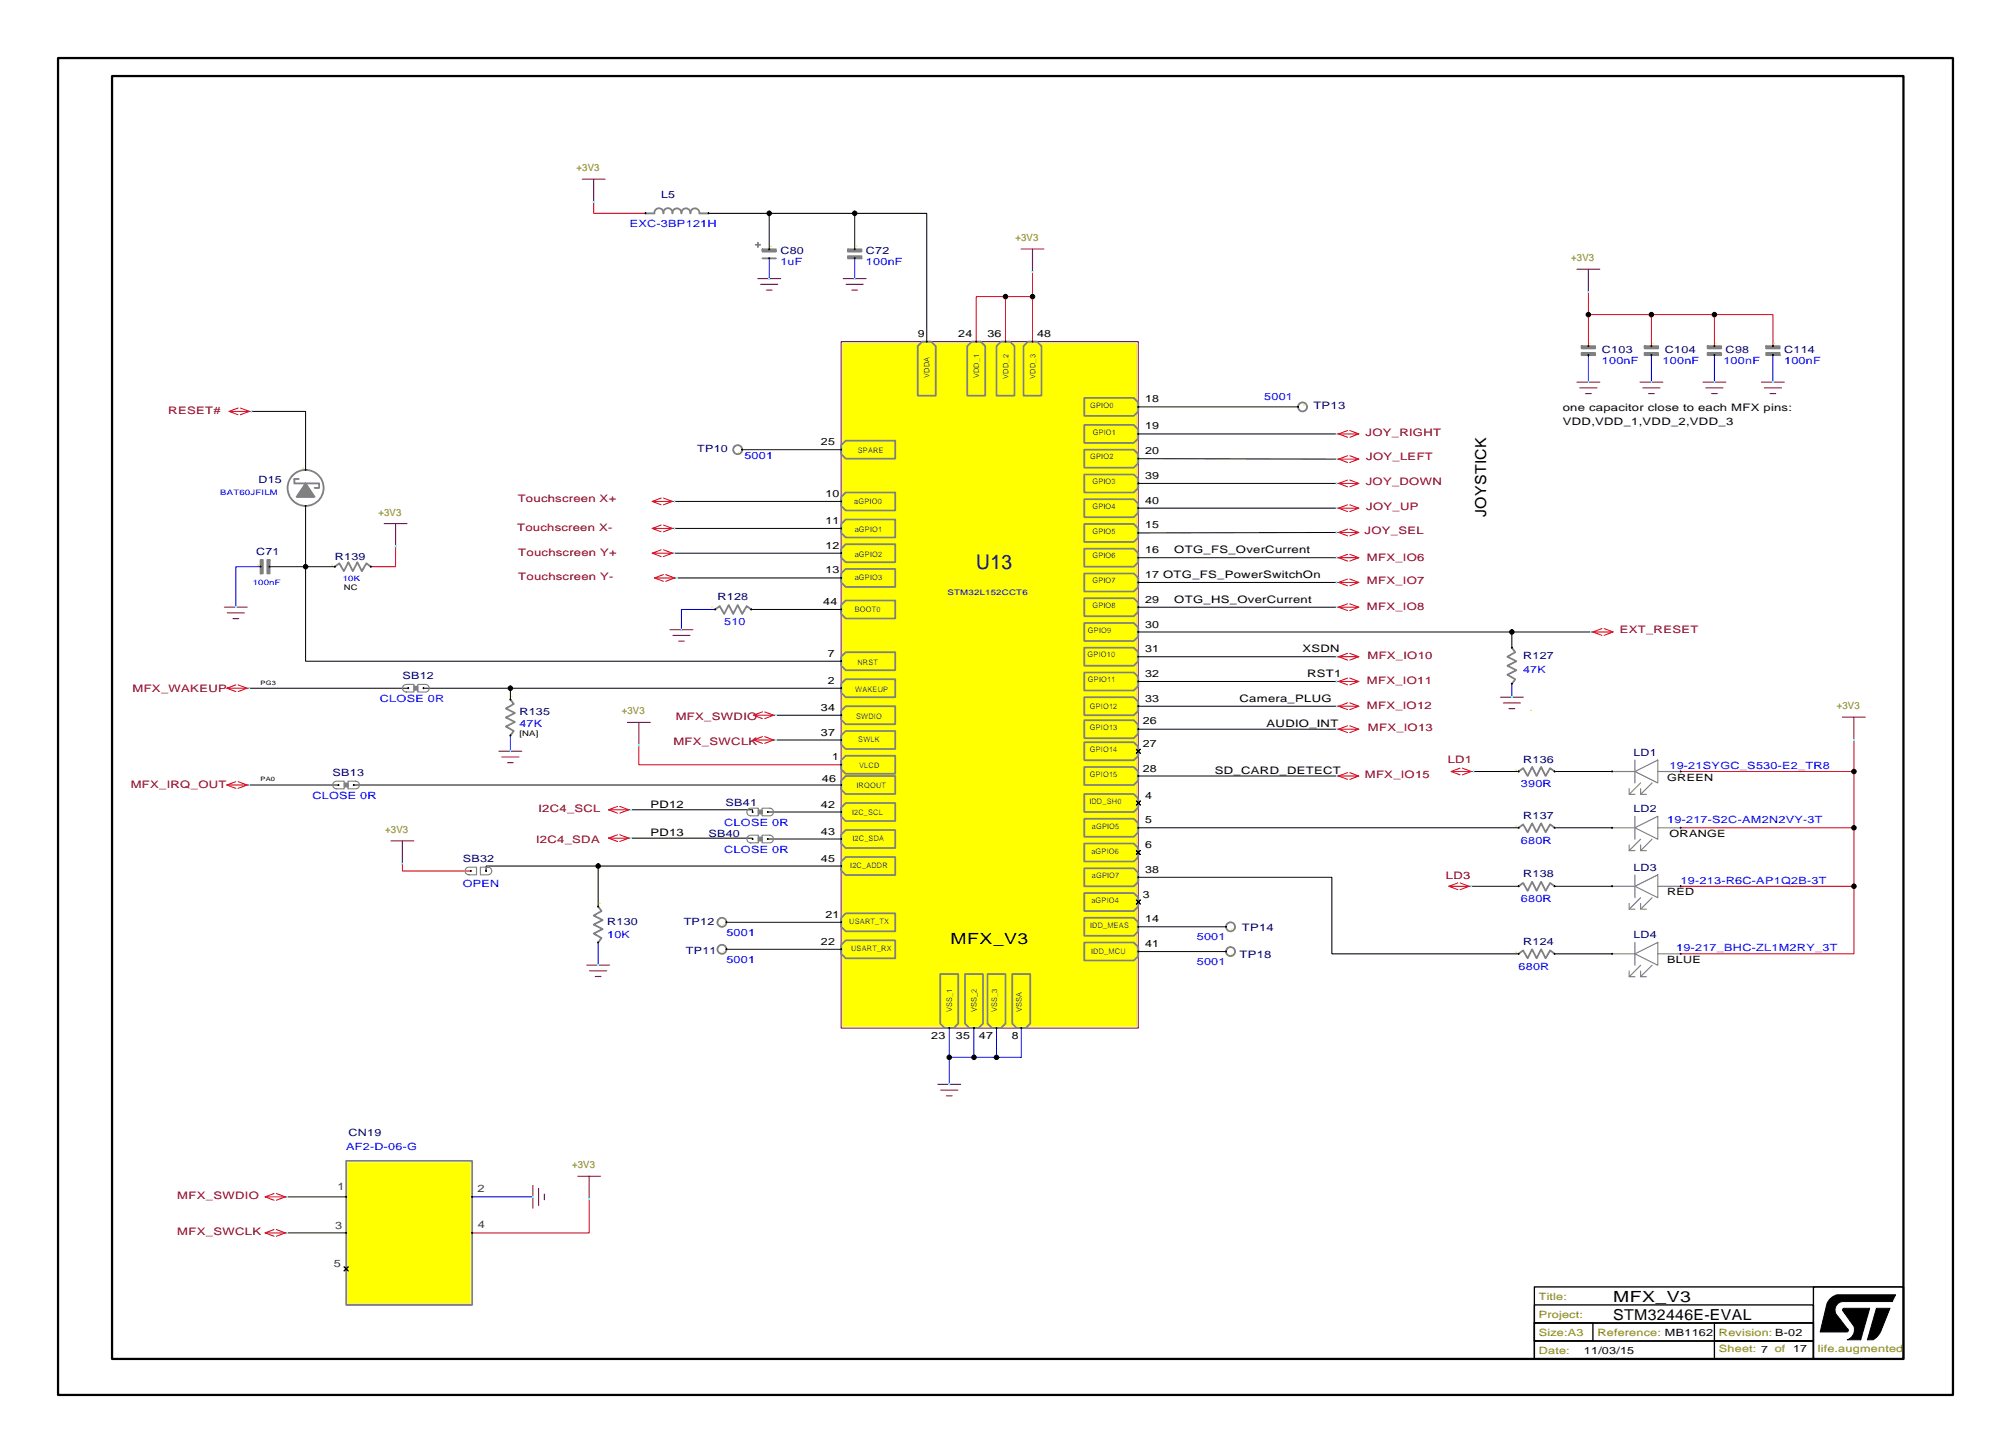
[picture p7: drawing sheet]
<svg xmlns="http://www.w3.org/2000/svg" width="447mm" height="323mm" viewBox="0 0 447 323" stroke-linecap="round" stroke-linejoin="round" font-family="sans-serif">
<g fill="none" stroke="#000" stroke-width=".22">
<path d="M157.4 47.4h32.5M170.9 47.4v8M189.9 47.4h16v28.5M189.9 47.4v8M55.9 91.4h12v13M164.9 99.9h22M252.9 90.4h35.5M252.9 96.4h44M67.9 112.4v34.5h119M149.9 117.4h37M149.9 111.4h37M252.9 112.9h44"/>
<path d="M252.9 101.9l44 .1M252.9 107.4h44M296.9 118.3l-44 .1M59.9 125.9h14.5M149.9 122.9h37M150.4 128.4h36.5M166.9 135.4h20M252.9 134.9h44M252.9 129.4h44M252.9 123.9h44M55.4 152.9h35.3M94.1 152.9h19.3"/>
<path d="M172.4 158.9h14.5M186.9 152.9h-73.5v2.5M252.9 156.9h44M252.9 140.4h100.5M252.9 145.9h44M252.9 151.4h44M335.9 140.4v3.5M55.4 174.4h19.8M78.6 174.4h108.3M140.2 179.9h27v.5M172.4 164.4h14.5M252.4 177.9l.5 .5 .4-.5-.4 .5 .4 .4-.4-.4-.5 .4 .5-.4z"/>
<path d="M252.4 166.4l.5 .5 .4-.5-.4 .5 .4 .4-.4-.4-.5 .4 .5-.4zM252.9 172.4h44M252.9 162h44M327.4 171.4h10M345.4 171.4h12.8M132.9 192.4h-24.9v1.1M140.2 186.2h27v.2M170.6 186.4h16.3M170.6 180.4h16.3M186.9 192.4h-54v9M252.4 188.9l.5 .5 .4-.5-.4 .5 .4 .4-.4-.4-.5 .4 .5-.4zM252.4 199.9l.5 .5 .4-.5-.4 .5 .4 .4-.4-.4-.5 .4 .5-.4z"/>
<path d="M252.9 194.9h43v17h41.5M252.9 183.9h84.5M326.9 196.9h10.5M345.4 196.9h12.8M345.4 183.9h12.8M161.4 204.9h25.5M161.4 210.9h25.5M252.9 205.9h19.5M252.9 211.4h19.5M345.4 211.9h12.8M63.9 273.9h13M63.9 265.9h13"/>
<path d="M76.4 281.4l.5 .5 .4-.5-.4 .5 .4 .4-.4-.4-.5 .4 .5-.4z"/>
</g>
<g fill="none" stroke="#f00" stroke-width=".22">
<path d="M131.9 44.9v2.5h11.5M223.4 65.9h-6.5v10M223.4 65.9h6M223.4 65.9v10M229.4 60.4v15.5M352.9 64.9v12M352.9 69.9h28M366.9 69.9v7M380.9 69.9h13v7M380.9 69.9v7M50.9 91.4l2 .7M52.9 90.6l-2 .8h5"/>
<path d="M53.4 90.6l2 .8-2 .7M296.9 96.4h5l-2 .7M299.4 95.6l-2 .8 2 .7M299.9 95.6l2 .8M144.9 111.4l2 .7M144.9 117.4l2 .7M146.9 110.6l-2 .8h5M146.9 116.6l-2 .8h5M147.4 110.6l2 .8-2 .7M147.4 116.6l2 .8-2 .7M296.9 112.9h5l-2 .7M296.9 118.3h5l-2 .7"/>
<path d="M296.9 107.4h5l-2 .7M296.9 102h5l-2 .7M299.4 112.1l-2 .8 2 .7M299.4 117.5l-2 .8 2 .7M299.4 106.6l-2 .8 2 .7M299.4 101.2l-2 .8 2 .7M299.9 112.1l2 .8M299.9 117.5l2 .8M299.9 106.6l2 .8M299.9 101.2l2 .8M87.9 121.4v4.5h-5.5M144.9 122.9l2 .7"/>
<path d="M145.4 128.4l2 .7M146.9 122.1l-2 .8h5M147.4 127.6l-2 .8h5M147.4 122.1l2 .8-2 .7M147.9 127.6l2 .8-2 .7M296.9 123.9h5l-2 .7M296.9 129.4h5l-2 .7M296.9 134.9h5l-2 .7M299.4 123.1l-2 .8 2 .7M299.4 128.6l-2 .8 2 .7M299.4 134.1l-2 .8 2 .7M299.9 123.1l2 .8"/>
<path d="M299.9 128.6l2 .8M299.9 134.1l2 .8M355.9 139.6l-2 .8 2 .7M356.4 139.6l2 .8M50.4 152.9l2 .7M52.4 152.1l-2 .8h5M52.9 152.1l2 .8-2 .7M167.4 158.9l2 .7M169.4 158.1l-2 .8h5M169.9 158.1l2 .8-2 .7M296.9 156.9h5l-2 .7M296.9 145.9h5l-2 .7"/>
<path d="M296.9 151.4h5l-2 .7M299.4 156.1l-2 .8 2 .7M299.4 145.1l-2 .8 2 .7M299.4 150.6l-2 .8 2 .7M299.9 156.1l2 .8M299.9 145.1l2 .8M299.9 150.6l2 .8M353.4 140.4h5l-2 .7M50.4 174.4l2 .7M52.4 173.6l-2 .8h5M52.9 173.6l2 .8-2 .7M135.2 179.9l2 .7"/>
<path d="M137.2 179.1l-2 .8h5M137.7 179.1l2 .8-2 .7M141.9 165.6v4.3h45M167.4 164.4l2 .7M169.4 163.6l-2 .8h5M169.9 163.6l2 .8-2 .7M296.9 162h5l-2 .7M296.9 172.4h5l-2 .7M299.4 161.2l-2 .8 2 .7M299.4 171.6l-2 .8 2 .7M299.9 161.2l2 .8M299.9 171.6l2 .8"/>
<path d="M322.4 171.4l2 .7M324.4 170.6l-2 .8h5M324.9 170.6l2 .8-2 .7M373.4 171.4h38.5M411.9 164.4v19.5M89.4 191.9v1.6h15.2M135.2 186.2l2 .7M137.2 185.4l-2 .8h5M137.7 185.4l2 .8-2 .7M321.9 196.9l2 .7M323.9 196.1l-2 .8h5M324.4 196.1l2 .8-2 .7"/>
<path d="M373.4 196.9h38.5M373.4 183.9h38.5M411.9 196.9v15h-38.5M411.9 183.9v13M58.9 273.9l2 .7M58.9 265.9l2 .7M60.9 273.1l-2 .8h5M60.9 265.1l-2 .8h5M61.4 273.1l2 .8-2 .7M61.4 265.1l2 .8-2 .7M130.9 266.4v7.5h-26"/>
</g>
<g fill="none" stroke="#00f" stroke-width=".22">
<path d="M170.9 57.4v4.5M189.9 57.4v4.5M352.9 78.9v6M366.9 78.9v6M380.9 78.9v6M393.9 78.9v6M57.9 125.9h-5.5v9M158.9 135.4h-7.5v4.5M335.9 151.9v3M113.4 163.4v3.5M132.9 209.4v5M210.9 234.9h10.5"/>
<path d="M210.9 228.4v12.5M216.4 228.4v6.5M221.4 228.4v6.5M226.9 228.4v6.5h-5.5M104.9 265.9h13.5"/>
</g>
<g fill="none" stroke="#800080" stroke-width=".25">
<path d="M129.4 39.8h5M131.9 39.8v5.1M226.9 55.3h5M229.4 55.3v5.1M350.4 59.8h5M352.9 59.8v5.1M168.4 61.9h5M169 63.2h3.8M170.3 64.4h1.2M186.9 75.9h66v152.5h-66zM187.4 61.9h5M188 63.2h3.8"/>
<path d="M189.3 64.4h1.2M350.4 84.9h5M351 86.2h3.8M352.3 87.4h1.2M364.4 84.9h5M365 86.2h3.8M366.3 87.4h1.2M378.4 84.9h5M379 86.2h3.8M380.3 87.4h1.2M391.4 84.9h5M392 86.2h3.8"/>
<path d="M393.3 87.4h1.2M85.4 116.3h5M87.9 116.3v5.1M49.9 134.9h5M50.5 136.2h3.8M51.8 137.4h1.2M148.9 139.9h5M149.5 141.2h3.8M150.8 142.4h1.2M333.4 154.9h5M334 156.2h3.8M335.3 157.4h1.2"/>
<path d="M409.4 159.3h5M411.9 159.3v5.1M110.9 166.9h5M111.5 168.2h3.8M112.8 169.4h1.2M139.4 160.5h5.1M141.9 160.5v5.1M86.9 186.8h5M89.4 186.8v5.1M130.4 214.4h5M131 215.7h3.8M132.3 216.9h1.2"/>
<path d="M208.4 240.9h5M209 242.2h3.8M210.3 243.4h1.2M118.4 263.4v5M119.7 264v3.8M120.9 265.3v1.2M128.4 261.3h5M130.9 261.3v5.1"/>
</g>
<g fill="#ff0" stroke="#ff0" stroke-width=".38">
<path d="M187.4 76.4h65v151.5h-65z" fill-rule="evenodd"/>
<path d="M77.4 258.4h27v31h-27z" fill-rule="evenodd"/>
</g>
<g fill="#000" stroke="#000" stroke-width=".22">
<path d="M409.5 290.7l5.9-.1-2 7h-3a2.37 2.37 0 0 0 1.5-3l-2.5-3.5z" fill-rule="evenodd"/>
<path d="M416.9 290.6h3l-2 5-.5 1a2.34 2.34 0 0 1-2.5 1z" fill-rule="evenodd"/>
<path d="M406.8 288.4l1.3-.8h13l-.7 1.5h-11a1.88 1.88 0 0 0-1.5 2.8l2.5 3.2a.4 .4 0 0 1 .3 .4 .4 .4 0 0 1-.3 .4h-6l1.5-6.3z" fill-rule="evenodd"/>
<circle cx="143.4" cy="47.4" r=".1"/>
<circle cx="157.4" cy="47.4" r=".1"/>
<circle cx="170.9" cy="55.4" r=".1"/>
<circle cx="170.9" cy="57.4" r=".1"/>
<circle cx="170.9" cy="47.4" r=".5"/>
<circle cx="189.9" cy="55.4" r=".1"/>
<circle cx="189.9" cy="47.4" r=".5"/>
<circle cx="189.9" cy="57.4" r=".1"/>
<circle cx="205.9" cy="75.9" r=".1"/>
<circle cx="216.9" cy="75.9" r=".1"/>
<circle cx="223.4" cy="65.9" r=".5"/>
<circle cx="223.4" cy="75.9" r=".1"/>
<circle cx="229.4" cy="75.9" r=".1"/>
<circle cx="229.4" cy="65.9" r=".5"/>
<circle cx="352.9" cy="69.9" r=".5"/>
<circle cx="352.9" cy="78.9" r=".1"/>
<circle cx="352.9" cy="76.9" r=".1"/>
<circle cx="366.9" cy="69.9" r=".5"/>
<circle cx="366.9" cy="78.9" r=".1"/>
<circle cx="366.9" cy="76.9" r=".1"/>
<circle cx="380.9" cy="78.9" r=".1"/>
<circle cx="380.9" cy="69.9" r=".5"/>
<circle cx="380.9" cy="76.9" r=".1"/>
<circle cx="393.9" cy="78.9" r=".1"/>
<circle cx="393.9" cy="76.9" r=".1"/>
<circle cx="164.9" cy="99.9" r=".1"/>
<circle cx="186.9" cy="99.9" r=".1"/>
<circle cx="252.9" cy="90.4" r=".1"/>
<circle cx="252.9" cy="96.4" r=".1"/>
<circle cx="288.4" cy="90.4" r=".1"/>
<circle cx="67.9" cy="112.4" r=".1"/>
<circle cx="67.9" cy="104.4" r=".1"/>
<circle cx="186.9" cy="117.4" r=".1"/>
<circle cx="186.9" cy="111.4" r=".1"/>
<circle cx="252.9" cy="118.4" r=".1"/>
<circle cx="252.9" cy="112.9" r=".1"/>
<circle cx="252.9" cy="107.4" r=".1"/>
<circle cx="252.9" cy="101.9" r=".1"/>
<circle cx="57.9" cy="125.9" r=".1"/>
<circle cx="59.9" cy="125.9" r=".1"/>
<circle cx="67.9" cy="125.9" r=".5"/>
<circle cx="74.4" cy="125.9" r=".1"/>
<circle cx="82.4" cy="125.9" r=".1"/>
<circle cx="158.9" cy="135.4" r=".1"/>
<circle cx="166.9" cy="135.4" r=".1"/>
<circle cx="186.9" cy="135.4" r=".1"/>
<circle cx="186.9" cy="122.9" r=".1"/>
<circle cx="186.9" cy="128.4" r=".1"/>
<circle cx="252.9" cy="123.9" r=".1"/>
<circle cx="252.9" cy="129.4" r=".1"/>
<circle cx="252.9" cy="134.9" r=".1"/>
<circle cx="90.7" cy="152.9" r=".1"/>
<circle cx="94.1" cy="152.9" r=".1"/>
<circle cx="113.4" cy="152.9" r=".5"/>
<circle cx="113.4" cy="155.4" r=".1"/>
<circle cx="186.9" cy="146.9" r=".1"/>
<circle cx="186.9" cy="158.9" r=".1"/>
<circle cx="186.9" cy="152.9" r=".1"/>
<circle cx="252.9" cy="156.9" r=".1"/>
<circle cx="252.9" cy="151.4" r=".1"/>
<circle cx="252.9" cy="145.9" r=".1"/>
<circle cx="252.9" cy="140.4" r=".1"/>
<circle cx="335.9" cy="143.9" r=".1"/>
<circle cx="335.9" cy="151.9" r=".1"/>
<circle cx="335.9" cy="140.4" r=".5"/>
<circle cx="75.2" cy="174.4" r=".1"/>
<circle cx="78.6" cy="174.4" r=".1"/>
<circle cx="113.4" cy="163.4" r=".1"/>
<circle cx="186.9" cy="164.4" r=".1"/>
<circle cx="186.9" cy="174.4" r=".1"/>
<circle cx="186.9" cy="169.9" r=".1"/>
<circle cx="252.9" cy="172.4" r=".1"/>
<circle cx="252.9" cy="162" r=".1"/>
<circle cx="337.4" cy="171.4" r=".1"/>
<circle cx="345.4" cy="171.4" r=".1"/>
<circle cx="358.2" cy="171.4" r=".1"/>
<circle cx="373.4" cy="171.4" r=".1"/>
<circle cx="411.9" cy="171.4" r=".5"/>
<circle cx="104.6" cy="193.5" r=".1"/>
<circle cx="108" cy="193.5" r=".1"/>
<circle cx="132.9" cy="192.4" r=".5"/>
<circle cx="167.2" cy="186.4" r=".1"/>
<circle cx="167.2" cy="180.4" r=".1"/>
<circle cx="170.6" cy="186.4" r=".1"/>
<circle cx="170.6" cy="180.4" r=".1"/>
<circle cx="186.9" cy="192.4" r=".1"/>
<circle cx="186.9" cy="186.4" r=".1"/>
<circle cx="186.9" cy="180.4" r=".1"/>
<circle cx="252.9" cy="183.9" r=".1"/>
<circle cx="252.9" cy="194.9" r=".1"/>
<circle cx="337.4" cy="183.9" r=".1"/>
<circle cx="337.4" cy="196.9" r=".1"/>
<circle cx="345.4" cy="196.9" r=".1"/>
<circle cx="345.4" cy="183.9" r=".1"/>
<circle cx="358.2" cy="196.9" r=".1"/>
<circle cx="358.2" cy="183.9" r=".1"/>
<circle cx="373.4" cy="183.9" r=".1"/>
<circle cx="373.4" cy="196.9" r=".1"/>
<circle cx="411.9" cy="183.9" r=".5"/>
<circle cx="411.9" cy="196.9" r=".5"/>
<circle cx="132.9" cy="201.4" r=".1"/>
<circle cx="132.9" cy="209.4" r=".1"/>
<circle cx="161.4" cy="210.9" r=".1"/>
<circle cx="161.4" cy="204.9" r=".1"/>
<circle cx="186.9" cy="210.9" r=".1"/>
<circle cx="186.9" cy="204.9" r=".1"/>
<circle cx="252.9" cy="205.9" r=".1"/>
<circle cx="252.9" cy="211.4" r=".1"/>
<circle cx="272.4" cy="205.9" r=".1"/>
<circle cx="272.4" cy="211.4" r=".1"/>
<circle cx="337.4" cy="211.9" r=".1"/>
<circle cx="345.4" cy="211.9" r=".1"/>
<circle cx="358.2" cy="211.9" r=".1"/>
<circle cx="373.4" cy="211.9" r=".1"/>
<circle cx="210.9" cy="234.9" r=".5"/>
<circle cx="210.9" cy="228.4" r=".1"/>
<circle cx="216.4" cy="234.9" r=".5"/>
<circle cx="216.4" cy="228.4" r=".1"/>
<circle cx="221.4" cy="234.9" r=".5"/>
<circle cx="221.4" cy="228.4" r=".1"/>
<circle cx="226.9" cy="228.4" r=".1"/>
<circle cx="76.9" cy="273.9" r=".1"/>
<circle cx="76.9" cy="265.9" r=".1"/>
<circle cx="104.9" cy="265.9" r=".1"/>
<circle cx="104.9" cy="273.9" r=".1"/>
</g>
<path d="M340.9 297.9h62v4h-62zM340.9 293.9h62v4h-62zM340.9 293.9h13v4h-13zM340.9 289.9h62v4h-62zM340.9 285.9h82v16h-82zM380.9 293.9h22v4h-22zM380.9 297.9h22v4h-22zM402.9 285.9h20v16h-20z" fill="none" stroke="#000" stroke-width=".3"/>
<path d="M12.9 12.9h421v297h-421zM24.9 16.9h398v285h-398z" fill="none" stroke="#000" stroke-width=".5"/>
<g fill="#0ff" stroke="#0ff" stroke-width=".22">
<circle cx="55.9" cy="91.4" r=".1"/>
<circle cx="326.9" cy="196.9" r=".1"/>
<circle cx="149.9" cy="111.4" r=".1"/>
<circle cx="150.4" cy="128.4" r=".1"/>
<circle cx="149.9" cy="122.9" r=".1"/>
<circle cx="149.9" cy="117.4" r=".1"/>
<circle cx="63.9" cy="273.9" r=".1"/>
<circle cx="296.9" cy="96.4" r=".1"/>
<circle cx="296.9" cy="112.9" r=".1"/>
<circle cx="172.4" cy="158.9" r=".1"/>
<circle cx="296.9" cy="156.9" r=".1"/>
<circle cx="296.9" cy="118.3" r=".1"/>
<circle cx="296.9" cy="107.4" r=".1"/>
<circle cx="63.9" cy="265.9" r=".1"/>
<circle cx="296.9" cy="162" r=".1"/>
<circle cx="296.9" cy="123.9" r=".1"/>
<circle cx="296.9" cy="102" r=".1"/>
<circle cx="172.4" cy="164.4" r=".1"/>
<circle cx="55.4" cy="174.4" r=".1"/>
<circle cx="140.2" cy="186.2" r=".1"/>
<circle cx="353.4" cy="140.4" r=".1"/>
<circle cx="296.9" cy="145.9" r=".1"/>
<circle cx="55.4" cy="152.9" r=".1"/>
<circle cx="296.9" cy="151.4" r=".1"/>
<circle cx="296.9" cy="172.4" r=".1"/>
<circle cx="296.9" cy="129.4" r=".1"/>
<circle cx="296.9" cy="134.9" r=".1"/>
<circle cx="327.4" cy="171.4" r=".1"/>
<circle cx="140.2" cy="179.9" r=".1"/>
<circle cx="132.9" cy="214.4" r=".1"/>
<circle cx="335.9" cy="154.9" r=".1"/>
<circle cx="113.4" cy="166.9" r=".1"/>
<circle cx="118.4" cy="265.9" r=".1"/>
<circle cx="366.9" cy="84.9" r=".1"/>
<circle cx="352.9" cy="84.9" r=".1"/>
<circle cx="380.9" cy="84.9" r=".1"/>
<circle cx="210.9" cy="240.9" r=".1"/>
<circle cx="393.9" cy="84.9" r=".1"/>
<circle cx="130.9" cy="266.4" r=".1"/>
<circle cx="151.4" cy="139.9" r=".1"/>
<circle cx="52.4" cy="134.9" r=".1"/>
<circle cx="141.9" cy="165.6" r=".1"/>
<circle cx="189.9" cy="61.9" r=".1"/>
<circle cx="170.9" cy="61.9" r=".1"/>
<circle cx="229.4" cy="60.4" r=".1"/>
<circle cx="411.9" cy="164.4" r=".1"/>
<circle cx="352.9" cy="64.9" r=".1"/>
<circle cx="89.4" cy="191.9" r=".1"/>
<circle cx="131.9" cy="44.9" r=".1"/>
<circle cx="87.9" cy="121.4" r=".1"/>
</g>
<g fill="#808080" stroke="#808080" stroke-width=".4">
<path d="M67.9 107.4l2 3h-4z"/>
<path d="M379.4 76.9h3v.5h-3z" fill-rule="evenodd"/>
<path d="M379.4 78.4h3v.5h-3z" fill-rule="evenodd"/>
<path d="M365.4 76.9h3v.5h-3z" fill-rule="evenodd"/>
<path d="M365.4 78.4h3v.5h-3z" fill-rule="evenodd"/>
<path d="M57.9 124.4h.5v3h-.5z" fill-rule="evenodd"/>
<path d="M59.4 124.4h.5v3h-.5z" fill-rule="evenodd"/>
<path d="M392.4 76.9h3v.5h-3z" fill-rule="evenodd"/>
<path d="M392.4 78.4h3v.5h-3z" fill-rule="evenodd"/>
<path d="M188.4 55.4h3v.5h-3z" fill-rule="evenodd"/>
<path d="M188.4 56.9h3v.5h-3z" fill-rule="evenodd"/>
<path d="M351.4 76.9h3v.5h-3z" fill-rule="evenodd"/>
<path d="M351.4 78.4h3v.5h-3z" fill-rule="evenodd"/>
<path d="M169.4 55.4h3v.5h-3z" fill-rule="evenodd"/>
</g>
<g fill="none" stroke="#808080" stroke-width=".25">
<path d="M89.7 152.3l.6-.3h1.7v1.7h-1.7a.85 .85 0 0 1-.8-.5 .85 .85 0 0 1 .2-.9zM92.8 152h1.7a.85 .85 0 0 1 .9 .9 .85 .85 0 0 1-.9 .8h-1.7zM74.2 173.8l.6-.3h1.7v1.7h-1.7a.85 .85 0 0 1-.8-.5 .85 .85 0 0 1 .2-.9zM77.3 173.5h1.7a.85 .85 0 0 1 .9 .9 .85 .85 0 0 1-.9 .8h-1.7zM166.2 179.8l.6-.3h1.7v1.7h-1.7a.85 .85 0 0 1-.8-.5 .85 .85 0 0 1 .2-.9zM169.3 179.5h1.7a.85 .85 0 0 1 .9 .9 .85 .85 0 0 1-.9 .8h-1.7zM358.2 171.4h5M362 175.2v1.3h1.2M363.2 171.4l5.1-2.5v5zM363.2 168.9v5M364.5 175.2v1.3h1.3M364.5 173.9l-2.5 2.6"/>
<path d="M367 173.9l-2.5 2.6M368.3 171.4h5.1M103.6 192.9l.6-.3h1.7v1.7h-1.7a.85 .85 0 0 1-.8-.5 .85 .85 0 0 1 .2-.9zM106.7 192.6h1.7a.85 .85 0 0 1 .9 .9 .85 .85 0 0 1-.9 .8h-1.7zM166.2 185.8l.6-.3h1.7v1.7h-1.7a.85 .85 0 0 1-.8-.5 .85 .85 0 0 1 .2-.9zM169.3 185.5h1.7a.85 .85 0 0 1 .9 .9 .85 .85 0 0 1-.9 .8h-1.7zM358.2 183.9h5M358.2 196.9h5M362 187.7v1.3h1.2M363.2 183.9l5.1-2.5v5zM363.2 196.9l5.1-2.5v5zM363.2 181.4v5"/>
<path d="M363.2 194.4v5M364.5 187.7v1.3h1.3M364.5 186.4l-2.5 2.6M364.5 199.4l-2.5 2.6M367 186.4l-2.5 2.6M367 199.4l-2.5 2.6M368.3 183.9h5.1M368.3 196.9h5.1M358.2 211.9h5M362 200.7v1.3h1.2M362 215.7v1.3h1.2M363.2 211.9l5.1-2.5v5z"/>
<path d="M363.2 209.4v5M364.5 200.7v1.3h1.3M364.5 215.7v1.3h1.3M364.5 214.4l-2.5 2.6M367 214.4l-2.5 2.6M368.3 211.9h5.1"/>
</g>
<g fill="none" stroke="#808080" stroke-width=".4">
<path d="M143.4 47.4h2a1.01 1.01 0 0 1 1-1.1 1.01 1.01 0 0 1 1 1.1 1.01 1.01 0 0 1 1-1.2 1.01 1.01 0 0 1 1 1.2 1 1 0 0 1 1-1.1 1 1 0 0 1 1 1.1 1.01 1.01 0 0 1 1-1.1 1.01 1.01 0 0 1 1 1.1 1.01 1.01 0 0 1 1-1.1 1.01 1.01 0 0 1 1 1.1h2M167.9 54.4h1M168.4 53.9v1M169.4 57.4h3M203.9 76.9l1-1h2l1 1v11h-4zM215.9 75.9h2l1 1v11h-4v-11zM221.4 76.9l1-1h2l1 1v11h-4zM227.4 76.9l1-1h2l1 1v11h-4zM186.9 98.9l1-1h11v4h-11l-1-1zM240.9 99.9h11l1 1v2l-1 1h-11zM240.9 88.4h11l1 1v2l-1 1h-11zM240.9 94.4h11l1 1v2l-1 1h-11z"/>
<path d="M66.4 106.4h-1v1h5.5v1h-1M186.9 110.4l1-1h11v4h-11l-1-1zM187.9 115.4h11v4h-11l-1-1v-2zM240.9 110.9h11l1 1v2l-1 1h-11zM240.9 105.4h11l1 1v2l-1 1h-11zM240.9 116.4h11l1 1v2l-1 1h-11zM74.4 125.9l1-.8 1 1.8 1-2 1 2 1-2 1 2 1-1.8 1 .8M158.9 135.4l1-.8 1 1.8 1-2 1 2 1-2 1 2 1-1.8 1 .8M186.9 127.4l1-1h11v4h-11l-1-1zM186.9 121.9l1-1h11v4h-11l-1-1zM187.9 133.4h11v4h-11l-1-1v-2zM240.9 127.4h11l1 1v2l-1 1h-11z"/>
<path d="M240.9 132.9h11l1 1v2l-1 1h-11zM240.9 138.4h11l1 1v2l-1 1h-11zM240.9 121.9h11l1 1v2l-1 1h-11zM113.4 155.4l.7 1-1.7 1 2 1-2 1 2 1-2 1 1.7 1-.7 1M186.9 151.9l1-1h11v4h-11l-1-1zM187.9 144.9h11v4h-11l-1-1v-2zM187.9 156.9h11v4h-11l-1-1v-2zM240.9 149.4h11l1 1v2l-1 1h-11zM240.9 154.9h11l1 1v2l-1 1h-11zM240.9 143.9h11l1 1v2l-1 1h-11zM240.9 160h11l1 1v2l-1 1h-11zM335.9 143.9l.7 1-1.7 1 2 1-2 1 2 1-2 1 1.7 1-.7 1"/>
<path d="M186.9 173.4l1-1h11v4h-11l-1-1zM186.9 163.4l1-1h11v4h-11l-1-1zM186.9 179.4l1-1h11v4h-11l-1-1zM187.9 167.9h11v4h-11l-1-1v-2zM240.9 176.4h11l1 1v2l-1 1h-11zM240.9 164.9h11l1 1v2l-1 1h-11zM240.9 170.4h11l1 1v2l-1 1h-11zM337.4 171.4l1-.8 1 1.8 1-2 1 2 1-2 1 2 1-1.8 1 .8M186.9 185.4l1-1h11v4h-11l-1-1zM187.9 190.4h11v4h-11l-1-1v-2zM240.9 187.4h11l1 1v2l-1 1h-11zM240.9 181.9h11l1 1v2l-1 1h-11z"/>
<path d="M240.9 198.4h11l1 1v2l-1 1h-11zM240.9 192.9h11l1 1v2l-1 1h-11zM337.4 196.9l1-.8 1 1.8 1-2 1 2 1-2 1 2 1-1.8 1 .8M337.4 183.9l1-.8 1 1.8 1-2 1 2 1-2 1 2 1-1.8 1 .8M132.9 201.4l.7 1-1.7 1 2 1-2 1 2 1-2 1 1.7 1-.7 1M186.9 209.9l1-1h11v4h-11l-1-1zM186.9 203.9l1-1h11v4h-11l-1-1zM208.9 216.4h4v11l-1 1h-2l-1-1zM214.4 216.4h4v11l-1 1h-2l-1-1zM219.4 216.4h4v11l-1 1h-2l-1-1zM224.9 216.4h4v11l-1 1h-2l-1-1zM240.9 203.9h11l1 1v2l-1 1h-11z"/>
<path d="M240.9 209.4h11l1 1v2l-1 1h-11zM337.4 211.9l1-.8 1 1.8 1-2 1 2 1-2 1 2 1-1.8 1 .8M76.9 257.9h28v32h-28z"/>
<circle cx="163.9" cy="99.9" r="1"/>
<circle cx="289.4" cy="90.4" r="1"/>
<circle cx="67.9" cy="108.4" r="4"/>
<circle cx="160.4" cy="204.9" r="1"/>
<circle cx="160.4" cy="210.9" r="1"/>
<circle cx="273.4" cy="205.9" r="1"/>
<circle cx="273.4" cy="211.4" r="1"/>
</g>
<g fill="#808080" stroke="#808080" stroke-width=".25">
<path d="M92 152.5h.8v.8h-.8z" fill-rule="evenodd"/>
<path d="M76.5 174h.8v.8h-.8z" fill-rule="evenodd"/>
<path d="M168.5 186h.8v.8h-.8z" fill-rule="evenodd"/>
<path d="M168.5 180h.8v.8h-.8z" fill-rule="evenodd"/>
</g>
<text font-size="4.5" fill="#000080" x="216.9" y="126.5">U13</text>
<g font-size="3.4">
<text x="330.2" y="114.9" transform="rotate(-90 330.2 114.9)">JOYSTICK</text>
<text x="211.2" y="209.6">MFX_V3</text>
<text x="358.4" y="293.2">STM32446E-EVAL</text>
<text x="358.4" y="289.1">MFX_V3</text>
</g>
<g font-size="2.3" fill="#ff0">
<text x="170.9" y="54.9">.</text>
<text x="189.9" y="54.9">.</text>
<text x="352.9" y="76.4">.</text>
<text x="366.9" y="76.4">.</text>
<text x="380.9" y="76.4">.</text>
<text x="393.9" y="76.4">.</text>
<text x="289.9" y="90.4" transform="rotate(-90 289.9 90.4)">.</text>
<text x="164.4" y="100.9" transform="rotate(-90 164.4 100.9)">.</text>
<text x="67.4" y="104.4" transform="rotate(-90 67.4 104.4)">.</text>
<text x="57.4" y="125.9" transform="rotate(-90 57.4 125.9)">.</text>
<text x="73.9" y="125.9" transform="rotate(-90 73.9 125.9)">.</text>
<text x="158.4" y="135.4" transform="rotate(-90 158.4 135.4)">.</text>
<text x="113.4" y="154.9">.</text>
<text x="339.9" y="157.9">.</text>
<text x="336.9" y="171.4" transform="rotate(-90 336.9 171.4)">.</text>
<text x="336.9" y="183.9" transform="rotate(-90 336.9 183.9)">.</text>
<text x="132.9" y="200.9">.</text>
<text x="160.9" y="205.9" transform="rotate(-90 160.9 205.9)">.</text>
<text x="273.9" y="206.9" transform="rotate(-90 273.9 206.9)">.</text>
<text x="160.9" y="211.9" transform="rotate(-90 160.9 211.9)">.</text>
<text x="273.9" y="212.4" transform="rotate(-90 273.9 212.4)">.</text>
<text x="336.9" y="211.9" transform="rotate(-90 336.9 211.9)">.</text>
<text x="76.9" y="265.4">.</text>
</g>
<g font-size="2.3" fill="#800000">
<text x="37.4" y="91.9">RESET#</text>
<text x="303.4" y="96.9">JOY_RIGHT</text>
<text x="303.4" y="107.7">JOY_DOWN</text>
<text x="303.6" y="102.3">JOY_LEFT</text>
<text x="115" y="111.4">Touchscreen X+</text>
<text x="303.6" y="113.2">JOY_UP</text>
<text x="114.9" y="117.9">Touchscreen X-</text>
<text x="303.2" y="118.5">JOY_SEL</text>
<text x="115.1" y="123.5">Touchscreen Y+</text>
<text x="303.7" y="124.6">MFX_IO6</text>
<text x="115.1" y="128.9">Touchscreen Y-</text>
<text x="303.7" y="129.8">MFX_IO7</text>
<text x="303.7" y="135.4">MFX_IO8</text>
<text x="359.9" y="140.6">EXT_RESET</text>
<text x="303.8" y="146.5">MFX_IO10</text>
<text x="29.4" y="153.6">MFX_WAKEUP</text>
<text x="303.7" y="151.9">MFX_IO11</text>
<text x="150.1" y="159.9">MFX_SWDIO</text>
<text x="303.7" y="157.4">MFX_IO12</text>
<text x="149.6" y="165.4">MFX_SWCLK</text>
<text x="303.9" y="162.4">MFX_IO13</text>
<text x="303.2" y="172.9">MFX_IO15</text>
<text x="321.6" y="169.5">LD1</text>
<text x="29" y="175">MFX_IRQ_OUT</text>
<text x="119.6" y="180.4">I2C4_SCL</text>
<text x="119.1" y="187.2">I2C4_SDA</text>
<text x="321.3" y="195.2">LD3</text>
<text x="39.4" y="266.4">MFX_SWDIO</text>
<text x="39.4" y="274.4">MFX_SWCLK</text>
</g>
<g font-size="2.3" fill="#000080">
<text x="291.8" y="90.9">TP13</text>
<text x="275.9" y="206.9">TP14</text>
<text x="275.4" y="212.9">TP18</text>
</g>
<g font-size="2.3">
<text x="347.2" y="91.4">one capacitor close to each MFX pins:</text>
<text x="347.2" y="94.4">VDD,VDD_1,VDD_2,VDD_3</text>
<text x="260.9" y="122.9">OTG_FS_OverCurrent</text>
<text x="260.9" y="133.9">OTG_HS_OverCurrent</text>
<text x="289.4" y="144.9">XSDN</text>
<text x="275.4" y="155.9">Camera_PLUG</text>
<text x="290.4" y="150.4">RST1</text>
<text x="281.4" y="161.4">AUDIO_INT</text>
<text x="269.9" y="171.9">SD_CARD_DETECT</text>
<text x="144.5" y="179.4">PD12</text>
<text x="144.5" y="185.7">PD13</text>
</g>
<g font-size="2.3" fill="#404040">
<text x="75" y="264.4">1</text>
<text x="106.1" y="264.8">2</text>
<text x="74.5" y="273">3</text>
<text x="106.2" y="272.8">4</text>
<text x="74.2" y="281.5">5</text>
</g>
<g font-size="2.2" fill="#808000">
<text x="128.1" y="38.1">+3V3</text>
<text x="225.6" y="53.6">+3V3</text>
<text x="349.1" y="58.1">+3V3</text>
<text x="84.1" y="114.6">+3V3</text>
<text x="138.1" y="158.7">+3V3</text>
<text x="408.1" y="157.6">+3V3</text>
<text x="85.6" y="185.1">+3V3</text>
<text x="127.1" y="259.6">+3V3</text>
<text x="341.9" y="292.9">Project:</text>
<text x="341.9" y="288.9">Title:</text>
<text x="341.9" y="296.9">Size:A3</text>
<text x="354.9" y="296.9">Reference: MB1162</text>
<text x="381.9" y="296.9">Revision: B-02</text>
<text x="341.9" y="300.9">Date:</text>
<text x="381.9" y="300.4">Sheet: 7 of</text>
<text x="403.9" y="300.4">life.augmented</text>
</g>
<g font-size="2.2" fill="#000080">
<text x="146.9" y="43.9">L5</text>
<text x="173.4" y="56.4">C80</text>
<text x="192.4" y="56.4">C72</text>
<text x="355.9" y="78.4">C103</text>
<text x="369.9" y="78.4">C104</text>
<text x="383.4" y="78.4">C98</text>
<text x="396.4" y="78.4">C114</text>
<text x="154.9" y="100.4">TP10</text>
<text x="57.4" y="107.4">D15</text>
<text x="56.9" y="123.4">C71</text>
<text x="74.4" y="124.4">R139</text>
<text x="159.4" y="133.4">R128</text>
<text x="338.4" y="146.4">R127</text>
<text x="89.4" y="150.9">SB12</text>
<text x="115.4" y="158.9">R135</text>
<text x="362.9" y="167.9">LD1</text>
<text x="73.9" y="172.4">SB13</text>
<text x="338.4" y="169.4">R136</text>
<text x="161.2" y="179.1">SB41</text>
<text x="157.4" y="185.9">SB40</text>
<text x="338.4" y="181.9">R137</text>
<text x="362.9" y="180.4">LD2</text>
<text x="102.8" y="191.5">SB32</text>
<text x="338.4" y="194.9">R138</text>
<text x="362.9" y="193.4">LD3</text>
<text x="134.9" y="205.4">R130</text>
<text x="151.9" y="205.4">TP12</text>
<text x="338.4" y="209.9">R124</text>
<text x="362.9" y="208.4">LD4</text>
<text x="152.4" y="211.9">TP11</text>
<text x="77.4" y="252.4">CN19</text>
</g>
<g font-size="2.2" fill="#00f">
<text x="139.9" y="50.4">EXC-3BP121H</text>
<text x="173.4" y="58.9">1uF</text>
<text x="192.4" y="58.9">100nF</text>
<text x="355.9" y="80.9">100nF</text>
<text x="369.4" y="80.9">100nF</text>
<text x="382.9" y="80.9">100nF</text>
<text x="396.4" y="80.9">100nF</text>
<text x="280.9" y="88.9">5001</text>
<text x="165.4" y="101.9">5001</text>
<text x="160.9" y="138.9">510</text>
<text x="338.4" y="149.4">47K</text>
<text x="84.4" y="155.9">CLOSE 0R</text>
<text x="115.4" y="161.4">47K</text>
<text x="370.9" y="170.8">19-21SYGC_S530-E2_TR8</text>
<text x="69.4" y="177.4">CLOSE 0R</text>
<text x="337.9" y="174.9">390R</text>
<text x="160.9" y="183.4">CLOSE 0R</text>
<text x="370.4" y="182.8">19-217-S2C-AM2N2VY-3T</text>
<text x="160.9" y="189.4">CLOSE 0R</text>
<text x="337.9" y="187.4">680R</text>
<text x="102.8" y="197">OPEN</text>
<text x="373.4" y="196.3">19-213-R6C-AP1Q2B-3T</text>
<text x="337.9" y="200.4">680R</text>
<text x="134.9" y="208.4">10K</text>
<text x="161.4" y="207.9">5001</text>
<text x="265.9" y="208.9">5001</text>
<text x="161.4" y="213.9">5001</text>
<text x="265.9" y="214.4">5001</text>
<text x="337.4" y="215.4">680R</text>
<text x="372.4" y="211.3">19-217_BHC-ZL1M2RY_3T</text>
<text x="76.9" y="255.4">AF2-D-06-G</text>
</g>
<g font-size="2.2">
<text x="203.9" y="74.9">9</text>
<text x="212.9" y="74.9">24</text>
<text x="219.4" y="74.9">36</text>
<text x="230.4" y="74.9">48</text>
<text x="254.4" y="89.4">18</text>
<text x="254.4" y="95.4">19</text>
<text x="182.4" y="98.9">25</text>
<text x="254.4" y="100.9">20</text>
<text x="254.4" y="106.4">39</text>
<text x="183.4" y="110.4">10</text>
<text x="254.4" y="111.9">40</text>
<text x="183.4" y="116.4">11</text>
<text x="254.4" y="117.4">15</text>
<text x="183.4" y="121.9">12</text>
<text x="254.4" y="122.9">16</text>
<text x="183.4" y="127.4">13</text>
<text x="254.4" y="128.4">17 OTG_FS_PowerSwitchOn</text>
<text x="182.9" y="134.4">44</text>
<text x="254.4" y="133.9">29</text>
<text x="254.4" y="139.4">30</text>
<text x="183.9" y="145.9">7</text>
<text x="254.4" y="144.9">31</text>
<text x="183.9" y="151.9">2</text>
<text x="254.4" y="150.4">32</text>
<text x="254.4" y="155.9">33</text>
<text x="182.4" y="157.9">34</text>
<text x="253.9" y="160.9">26</text>
<text x="182.4" y="163.4">37</text>
<text x="253.9" y="165.9">27</text>
<text x="182.6" y="173.7">46</text>
<text x="184.9" y="168.9">1</text>
<text x="253.9" y="171.4">28</text>
<text x="370.4" y="173.4">GREEN</text>
<text x="182.4" y="179.4">42</text>
<text x="254.4" y="177.4">4</text>
<text x="182.4" y="185.4">43</text>
<text x="254.4" y="182.9">5</text>
<text x="370.9" y="185.9">ORANGE</text>
<text x="182.4" y="191.4">45</text>
<text x="254.4" y="188.4">6</text>
<text x="254.4" y="193.9">38</text>
<text x="183.4" y="203.9">21</text>
<text x="253.9" y="199.4">3</text>
<text x="370.4" y="198.9">RED</text>
<text x="182.4" y="209.9">22</text>
<text x="254.4" y="204.9">14</text>
<text x="254.4" y="210.4">41</text>
<text x="370.4" y="213.9">BLUE</text>
<text x="206.9" y="230.9">23</text>
<text x="212.4" y="230.9">35</text>
<text x="217.5" y="230.8">47</text>
<text x="224.8" y="230.8">8</text>
<text x="351.9" y="300.9">11/03/15</text>
<text x="398.4" y="300.4">17</text>
</g>
<g font-size="1.7" fill="#404040">
<text x="206.5" y="84" transform="rotate(-90 206.5 84)">VDDA</text>
<text x="217.5" y="84.1" transform="rotate(-90 217.5 84.1)">VDD_1</text>
<text x="224" y="84.1" transform="rotate(-90 224 84.1)">VDD_2</text>
<text x="230" y="84.1" transform="rotate(-90 230 84.1)">VDD_3</text>
<text x="242.2" y="90.5">GPIO0</text>
<text x="190.6" y="100.6">SPARE</text>
<text x="242.8" y="96.5">GPIO1</text>
<text x="242.2" y="102">GPIO2</text>
<text x="242.7" y="107.5">GPIO3</text>
<text x="189.8" y="112">aGPIO0</text>
<text x="242.7" y="113">GPIO4</text>
<text x="189.9" y="118.2">aGPIO1</text>
<text x="242.7" y="118.5">GPIO5</text>
<text x="189.9" y="123.6">aGPIO2</text>
<text x="242.7" y="124">GPIO6</text>
<text x="189.9" y="128.9">aGPIO3</text>
<text x="242.7" y="129.5">GPIO7</text>
<text x="189.9" y="136">BOOT0</text>
<text x="242.7" y="135">GPIO8</text>
<text x="241.7" y="140.5">GPIO9</text>
<text x="190.5" y="147.6">NRST</text>
<text x="241.6" y="146">GPIO10</text>
<text x="190" y="153.7">WAKEUP</text>
<text x="241.7" y="151.5">GPIO11</text>
<text x="190.2" y="159.7">SWDIO</text>
<text x="242.1" y="157.5">GPIO12</text>
<text x="190.7" y="164.9">SWLK</text>
<text x="242.1" y="167">GPIO14</text>
<text x="242.1" y="162.1">GPIO13</text>
<text x="190.9" y="170.5">VLCD</text>
<text x="242.1" y="172.5">GPIO15</text>
<text x="190.3" y="175">IRQOUT</text>
<text x="242" y="178.5">IDD_SH0</text>
<text x="189.3" y="181">I2C_SCL</text>
<text x="242.6" y="184.1">aGPIO5</text>
<text x="189.4" y="186.9">I2C_SDA</text>
<text x="242.5" y="189.6">aGPIO6</text>
<text x="188.9" y="192.8">I2C_ADDR</text>
<text x="242.6" y="195">aGPIO7</text>
<text x="242.5" y="200.5">aGPIO4</text>
<text x="188.7" y="205.3">USART_TX</text>
<text x="242.2" y="206.2">IDD_MEAS</text>
<text x="189.1" y="211.3">USART_RX</text>
<text x="242.4" y="211.8">IDD_MCU</text>
<text x="211.5" y="224.9" transform="rotate(-90 211.5 224.9)">VSS_1</text>
<text x="217" y="224.9" transform="rotate(-90 217 224.9)">VSS_2</text>
<text x="221.5" y="224.9" transform="rotate(-90 221.5 224.9)">VSS_3</text>
<text x="227" y="224.9" transform="rotate(-90 227 224.9)">VSSA</text>
</g>
<g font-size="1.7" fill="#00f">
<text x="48.9" y="110">BAT60JFILM</text>
<text x="56.1" y="130">100nF</text>
<text x="76.1" y="129">10K</text>
<text x="210.5" y="132.2">STM32L152CCT6</text>
</g>
<g font-size="1.7">
<text x="76.4" y="131">NC</text>
<text x="115.4" y="163.5">[NA]</text>
</g>
<g font-size="1.3">
<text x="57.9" y="152.1">PG3</text>
<text x="57.9" y="173.6">PA0</text>
</g>
</svg>
